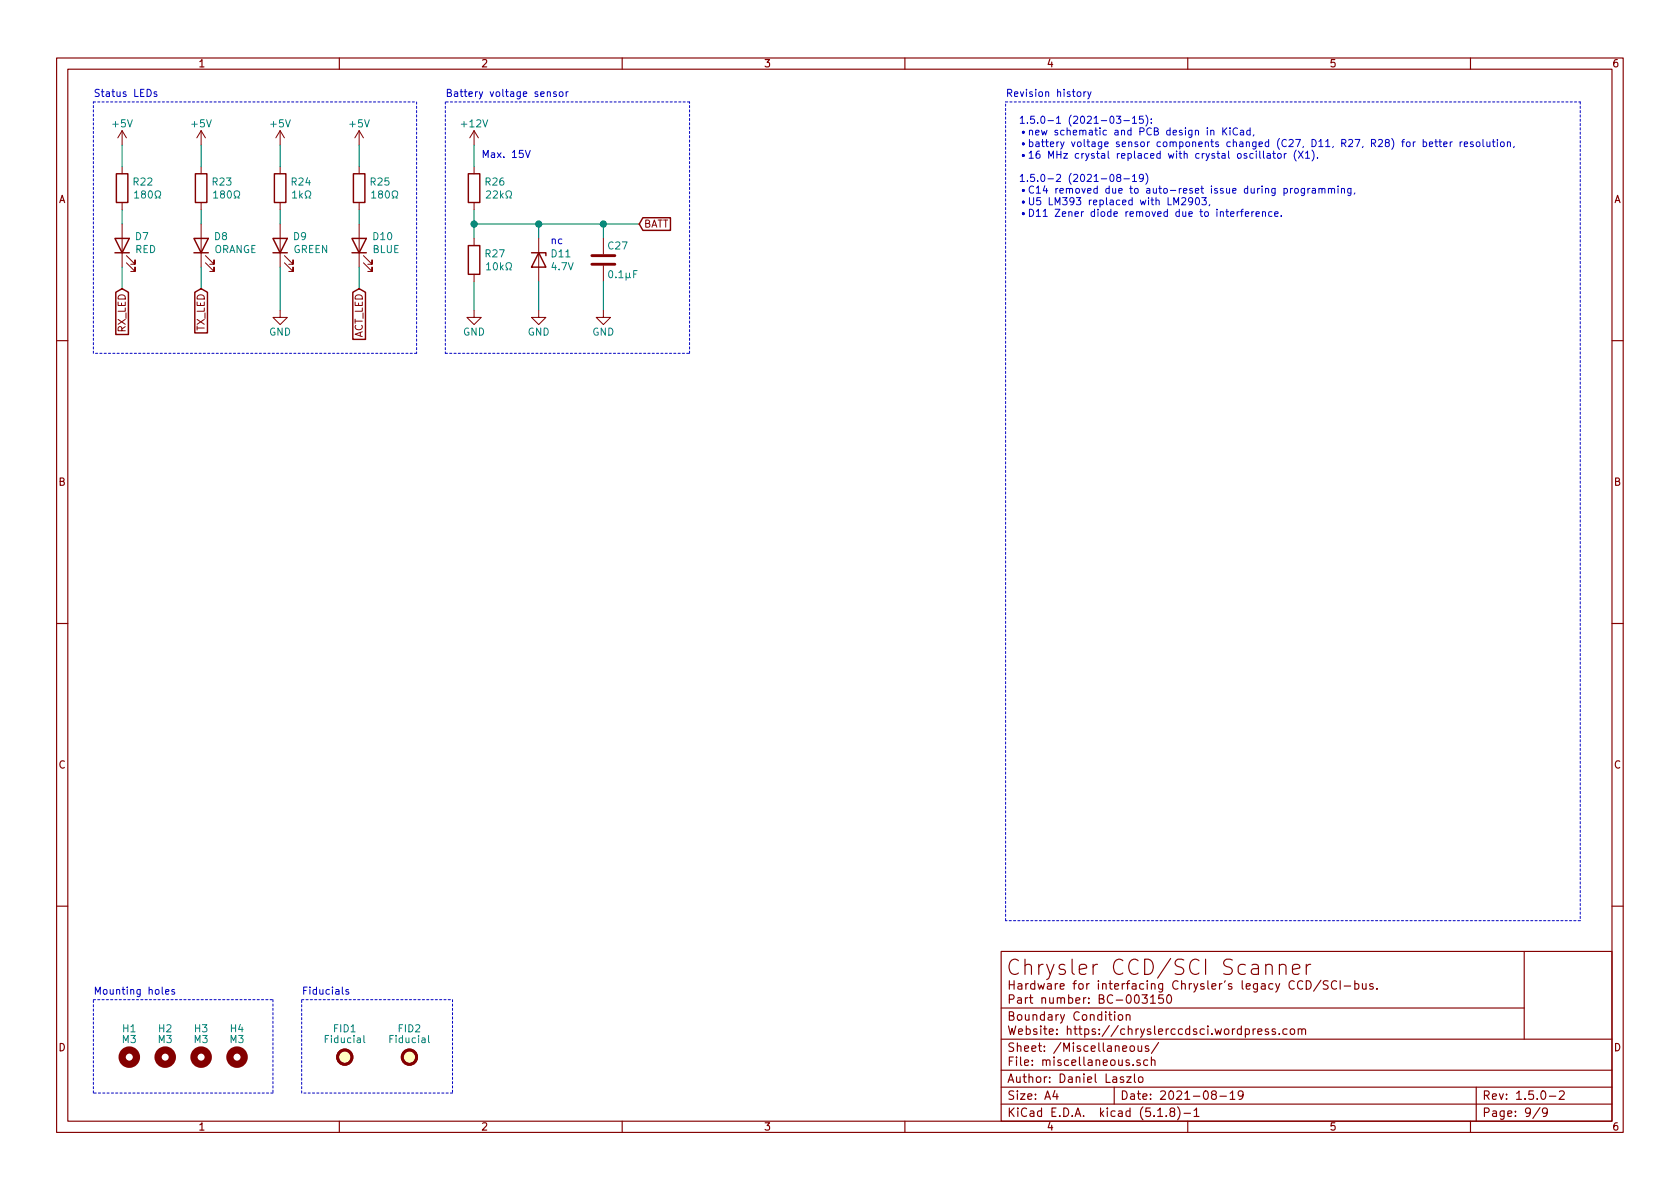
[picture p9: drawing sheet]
<svg xmlns="http://www.w3.org/2000/svg" width="297mm" height="210mm" viewBox="0 0 297 210" stroke-linecap="round" stroke-linejoin="round" font-family="sans-serif">
<g fill="none" stroke="#840000" stroke-width=".2">
<path d="M10 10.3h277v189.9h-277zM12 12.2h273v186.1h-273zM60 10.3v1.9M110 10.3v1.9M160 10.3v1.9M210 10.3v1.9M260 10.3v1.9M10 60.2h2M285 60.2h2M10 110.3h2M285 110.3h2M10 160.2h2"/>
<path d="M177 168.2h108v30.1h-108zM177 178.3h92.5M197.1 178.9v.2M197.1 179.4v1M197.8 179.5l.2-.1 .4 .1v.8l-.2 .1-.4-.1zM199.1 179.5h.1a.37 .37 0 0 1 .6 .1v.8M199.1 179.4v1M201.9 175.9h.9l-.4 .6 .4 .1v.7l-.2 .1-.7-.1M203.4 176.3l.5-.4v1.5M203.4 177.4h.9M205.6 175.9h-.7v.7l.2-.1h.5l.1 .3-.1 .5-.2 .1-.5-.1M206.4 176.1l.2-.2a.81 .81 0 0 1 .6 .6 .81 .81 0 0 1-.3 .8l-.1 .1a.79 .79 0 0 1-.4-1.3z"/>
<path d="M223.8 170.8a.66 .66 0 0 1 1.1 .1v1.4M226.2 170.8a.69 .69 0 0 1 1.2 .1v1.4M226.2 170.5v1.8M228.5 171.4l1.3-.2-.1-.5-.8-.2-.2 .2-.2 .2v1l.2 .3 .2 .1 .8-.1M231 173.4a.76 .76 0 0 1 .8 .8 .76 .76 0 0 1-.8 .7zM231 170.5v1.8M231.7 170.5a.69 .69 0 0 0-.7 .5M233.6 173.3l-1.3 2M234.8 173.5l-.5-.1-.3 .3v.3l.7 .4v.4a.62 .62 0 0 1-.7 0M236.3 173.6a.59 .59 0 0 0-.7 0 .59 .59 0 0 0-.2 .7 .56 .56 0 0 0 .3 .6 .56 .56 0 0 0 .6-.1M237 173.4v1.5M237.7 174.4h1.1"/>
<path d="M239.5 174l.5-.1 .3 .3-.1 .6-.2 .1-.5-.1M239.5 173.4v1.5M240.9 173.9l.1 .9 .3 .1 .2-.1M241.5 173.9v1M242.7 174a.37 .37 0 0 0-.5 .1v.3l.5 .1 .1 .1-.2 .3-.4-.1M243.5 174.8v.1M269.5 168.2v15.6M285 160.2h2M60 198.3v1.9M110 198.3v1.9M160 198.3v1.9M177 195.2h108"/>
<path d="M177 192.2h108M177 189.2h108M177 183.8h108M186.5 192.8l-.3 1.1h.9M186.9 193.4v1M197 192.2v3M198.7 190.5a.37 .37 0 0 0-.6 .1v.2l.6 .2v.1l-.2 .3-.4-.1M199.2 190.4h.8l-.8 1h.8M199.8 185.1l.3-.2 .4 .2v.7l-.2 .1-.5-.1zM200.4 188.3v.1M200.6 189.9v1.3l.2 .2M201.2 184.9l.1 .9 .4 .1 .2-.1"/>
<path d="M201.3 190.5l.3-.1 .4 .1v.8l-.2 .1-.5-.1zM201.6 187.5a.37 .37 0 0 0-.6 .1l.1 .3 .5 .1 .1 .1-.3 .3-.4-.1M201.9 184.9v1M202.9 187.5l-.4-.1-.3 .3 .1 .6 .2 .1 .4-.1M203.1 185a.37 .37 0 0 0-.6 .1l.1 .3 .5 .1v.1l-.2 .3-.4-.1M203.6 187.5a.37 .37 0 0 1 .6 .1v.8M203.6 186.9v1.5M204.7 196.4l.4-.5v1.5M204.7 197.4h.9M204.9 184.3l-1.3 2M206.2 197.3v.1M207.1 196.6l-.2-.3 .1-.3a.48 .48 0 0 1 .6 .1v.4a.52 .52 0 0 0-.7 .2 .52 .52 0 0 0 .1 .7h.4l.2-.1 .1-.4-.3-.3"/>
<path d="M208.2 195.7a1.71 1.71 0 0 1 0 2.3M209.3 196.9h1.2M210 198.3v1.9M211.1 196.4l.5-.5v1.5M211.1 197.4h.9M214.5 193.5l-.3-.2 .1-.2a.48 .48 0 0 1 .6-.1l.2 .2-.2 .3-.5 .1a.48 .48 0 0 0-.1 .7l.2 .1 .5-.1 .1-.5-.3-.3M215.7 193.8h1.1M217.5 193.3l.4-.4v1.5M217.5 194.4h.8M219.8 193.5l-.3 .3h-.3l-.3-.3v-.3l.2-.2 .4-.1 .2 .2a1.13 1.13 0 0 1-.2 1.2l-.4 .1M221.6 181.9v1M222 181.9l-.4 .2v.1"/>
<path d="M222.4 182.4l.7-.1v-.3l-.5-.1-.2 .2 .1 .7h.6M224.3 182l-.4-.1-.2 .2 .1 .3 .5 .1v.3h-.6M225.5 182l-.4-.1-.2 .2 .1 .3 .5 .1v.3h-.6M226.2 182.8v.1M227.6 182l-.5-.1-.3 .3 .1 .6 .2 .1 .5-.1M228.2 182.1l.2-.2 .4 .2v.7l-.2 .1-.4-.1zM229.5 182.1l.3-.2 .3 .1 .1 .9M229.5 181.9v1M230.2 182.1a.36 .36 0 0 1 .3-.2 .36 .36 0 0 1 .3 .2v.8M260 198.3v1.9M261 192.2v6.1M272.3 195.9l-1.3 1.9"/>
<path d="M273.6 196.6l-.3 .3h-.3l-.3-.3v-.4l.2-.2 .4-.1 .2 .2a1.19 1.19 0 0 1-.2 1.3h-.4M273.9 193.8h1.2M275.7 193.1l.2-.2h.4l.3 .4-1 1.1h1"/>
</g>
<g fill="none" stroke="#840000" stroke-width=".25">
<path d="M20.6 30.7h2v5.1h-2zM34.5 30.7h2.1v5.1h-2.1zM48.5 30.7h2v5.1h-2zM62.5 30.7h2v5.1h-2zM82.8 30.7h2v5.1h-2zM113.7 38.5h4.8v2.2h-4.8l-.7-1.1zM20.3 42.2h2.6l-1.3 2.5zM20.3 44.7h2.6M20.5 51.7l1.1-.7 1.1 .7v7.5h-2.2zM34.3 42.2h2.5l-1.2 2.5zM34.3 44.7h2.5M34.4 51.7l1.2-.7 1.1 .7v7.2h-2.3z"/>
<path d="M48.3 42.2h2.5l-1.3 2.5zM48.3 44.7h2.5M62.2 42.2h2.6l-1.3 2.5zM62.2 44.7h2.6M62.4 51.7l1.1-.7 1.1 .7v8.3h-2.2zM82.8 43.4h2v5.1h-2zM94 44.7h2.5v.5M95.2 44.7l1.3 2.5h-2.5z"/>
</g>
<g fill="none" stroke="#840000" stroke-width=".18">
<path d="M21.6 23.1v2.5M21.6 29.5v1.2M21.6 35.8v1.3M21.6 39.6v7.6M21.6 23.1l-.8 1.3M21.6 23.1l.8 1.3M35.6 23.1v2.5M35.6 29.5v1.2M35.6 35.8v1.3M35.6 39.6v7.6M35.6 23.1l-.8 1.3M35.6 23.1l.7 1.3"/>
<path d="M49.5 23.1l-.7 1.3M49.5 23.1v2.5M49.5 29.5v1.2M49.5 35.8v1.3M49.5 39.6v7.6M49.5 23.1l.8 1.3M63.5 23.1v2.5M63.5 29.5v1.2M63.5 35.8v1.3M63.5 39.6v7.6M63.5 23.1l-.8 1.3M63.5 23.1l.8 1.3"/>
<path d="M83.8 23.1v2.5M83.8 29.5v1.2M83.8 35.8v1.3M83.8 23.1l-.7 1.3M83.8 23.1l.8 1.3M22.4 46.5l1.5 1.5v-.8v.8h-.8M22.4 45.2l1.5 1.5v-.7v.7h-.8M36.3 46.5l1.5 1.5v-.8v.8h-.7M36.3 45.2l1.5 1.5v-.7v.7h-.7M49.5 54.9v1.2h1.3l-1.3 1.3-1.2-1.3h1.2M50.3 46.5l1.5 1.5v-.8v.8h-.7M50.3 45.2l1.5 1.5v-.7v.7h-.7"/>
<path d="M64.3 46.5l1.5 1.5v-.8v.8h-.8M64.3 45.2l1.5 1.5v-.7v.7h-.8M83.8 54.9v1.2h1.3l-1.3 1.3-1.3-1.3h1.3M83.8 42.2v1.2M83.8 48.5v1.3M95.2 54.9v1.2h1.3l-1.3 1.3-1.2-1.3h1.2M95.2 42.2v7.6M106.7 54.9v1.2h1.2l-1.2 1.3-1.3-1.3h1.3M106.7 42.2v2.8M106.7 47v2.8"/>
</g>
<g fill="none" stroke="#008484" stroke-width=".18">
<path d="M23.8 34.1l.4-.3v1.2M23.8 35h.7M27.4 35h.3v-.2a.54 .54 0 0 1-.2-.8 .54 .54 0 0 1 .7-.2 .59 .59 0 0 1-.1 1v.2h.3M37.8 34.1l.3-.3v1.2M37.8 35h.7M41.4 35h.3v-.2a.54 .54 0 0 1-.3-.8 .54 .54 0 0 1 .8-.2 .59 .59 0 0 1-.1 1v.2h.3M51.7 34.1l.4-.3v1.2M51.7 35h.8M54 35h.3v-.2a.54 .54 0 0 1-.3-.7 .54 .54 0 0 1 .7-.3 .57 .57 0 0 1-.1 1v.2h.3M65.7 34.1l.4-.3v1.2M65.7 35h.7M69.3 35h.3v-.2a.54 .54 0 0 1-.2-.8 .54 .54 0 0 1 .7-.2 .59 .59 0 0 1-.1 1v.2h.3"/>
<path d="M86 33.9l.5-.1 .2 .3v.2l-.7 .7h.7M89.5 35h.3v-.2a.55 .55 0 0 1-.3-.8 .55 .55 0 0 1 .9-.1v.2a.55 .55 0 0 1-.3 .7v.2h.3M86 46.8l.4-.3v1.2M86 47.7h.7M89.5 47.7h.3v-.2a.55 .55 0 0 1-.3-.8 .55 .55 0 0 1 .9-.1v.2a.55 .55 0 0 1-.3 .7v.2h.3M107.7 48l.2-.2a.69 .69 0 0 1 .4 .7 .69 .69 0 0 1-.4 .6l-.2-.2-.1-.3zM112.6 47.8h-.6v1.3M64.3 183.1v1.1l.2 .2M75.8 183.1v1.1l.1 .2"/>
</g>
<g fill="none" stroke="#840000" stroke-width="1.3">
<circle cx="22.9" cy="186.9" r="1.27"/>
<circle cx="29.2" cy="186.9" r="1.27"/>
<circle cx="35.6" cy="186.9" r="1.27"/>
<circle cx="41.9" cy="186.9" r="1.27"/>
</g>
<g fill="none" stroke="#840000" stroke-width=".51">
<path d="M104.6 46.7h4.1M104.6 45.2h4.1"/>
<circle cx="61" cy="186.9" r="1.27"/>
<circle cx="72.4" cy="186.9" r="1.27"/>
</g>
<g fill="#ffffc2" stroke="#ffffc2" stroke-width=".18">
<circle cx="61" cy="186.9" r="1.27"/>
<circle cx="72.4" cy="186.9" r="1.27"/>
</g>
<g fill="none" stroke="#0000c2" stroke-width=".18" stroke-dasharray=".4 .4">
<path d="M16.5 18h57.2M73.7 18v44.5M78.7 18v44.5M121.9 18h-43.2M177.8 18h101.6M279.4 18v144.8M16.5 62.5v-44.5M73.7 62.5h-57.2M78.7 62.5h43.2M121.9 62.5v-44.5M16.5 176.8h31.8M48.3 176.8v16.5"/>
<path d="M53.3 176.8h26.7M80 176.8v16.5M177.8 162.8v-144.8M279.4 162.8h-101.6M16.5 193.3v-16.5M48.3 193.3h-31.8M53.3 193.3v-16.5M80 193.3h-26.7"/>
</g>
<g fill="none" stroke="#008400" stroke-width=".18">
<path d="M21.6 25.6v3.9M21.6 37.1v2.5M35.6 25.6v3.9M35.6 37.1v2.5M49.5 25.6v3.9M49.5 37.1v2.5M63.5 25.6v3.9M63.5 37.1v2.5M83.8 39.6h29.2M83.8 25.6v3.9M83.8 37.1v5.1M95.2 39.6v2.6"/>
<path d="M106.7 39.6v2.6M21.6 47.2v3.8M35.6 47.2v3.8M49.5 47.2v7.7M63.5 47.2v3.8M83.8 49.8v5.1M95.2 49.8v5.1M106.7 49.8v5.1"/>
</g>
<g fill="none" stroke="#0000c2" stroke-width=".18">
<path d="M27.7 16.3l-.3-.1-.2 .2 .1 .2 .4 .1v.3h-.5M96.8 16.4l.2-.2 .3 .1v.8M98.3 16.3l-.3-.1-.1 .2v.2l.4 .1v.3h-.4M98.9 16.4l.2-.2 .4 .2v.4l-.1 .2-.3 .1-.2-.2zM100.1 16.2v.9M100.5 16.2l-.3 .1-.1 .2M190.5 16.4l.2-.2 .4 .2v.4l-.1 .2-.3 .1-.2-.2zM191.6 16.2v.9M192 16.2l-.4 .3M192.3 16.2l.3 .9M192.9 16.2l-.4 1.2-.2 .1M92.9 26.6l.4 1.3 .5-1.3"/>
<path d="M196.4 31l.1-.2a.69 .69 0 0 1 .5 .7 .69 .69 0 0 1-.5 .6l-.2-.2-.1-.3zM197.4 20.5h.8l-.5 .5 .4 .2v.5l-.2 .1-.5-.1M197.7 31.4l-.3-.3 .3-.3h.2l.2 .2v.3l-.5 .1-.2 .2v.3l.3 .2h.2l.3-.2-.1-.4-.2-.1M198.7 21.3h1M198.7 31.6h1M200.2 20.9l.4-.4v1.3M200.2 31.2l.4-.4v1.3M200.2 21.8h.8M200.2 32.1h.8M202.1 20.5h-.6l-.1 .7 .2-.2 .5 .2v.5l-.2 .1-.5-.1M202.2 31.4l-.3 .2h-.4l-.1-.2 .1-.4 .2-.2h.2l.3 .3a.97 .97 0 0 1-.3 .9l-.4 .1M202.6 20.4a1.47 1.47 0 0 1 0 1.9"/>
<path d="M202.6 30.7a1.47 1.47 0 0 1 0 1.9M203.6 21.7v.1M203.6 21v.2M206.5 34.9v1.3h.6M207.5 36.2v-1.3l.5 1 .4-1v1.3M208.9 35.1l.5-.2 .3 .4-.1 .2-.7 .7h.8M210.9 35.5l-.3 .2h-.3l-.2-.2v-.3l.3-.3h.2l.3 .3a.97 .97 0 0 1-.3 1h-.3M211.5 35.1l.2-.2a.67 .67 0 0 1 .4 .7 .67 .67 0 0 1-.4 .6l-.3-.2v-.3zM212.5 34.9h.8l-.4 .5 .3 .2v.6h-.5l-.2-.1M213.5 22.6v.1M213.5 23v.9M213.9 36.2l-.1 .2"/>
<path d="M214.1 23.2l.1-.2 .4 .1v.8M214.1 23v.9M216.2 22.6v1.3M216.4 23.2l.5 .7M216.7 37.4h.5M216.9 37v1.1l.3 .2M216.9 22.6l-.7 .7M217.5 22.6v.1M217.5 23v.9M217.6 37.8l.6-.1-.1-.2-.3-.1-.2 .2 .1 .6h.4M218.7 37.4v.9M218.8 22.7a.6 .6 0 0 0-.8 .4 .6 .6 0 0 0 .5 .8l.3-.2"/>
<path d="M219.1 37.4l-.3 .1-.1 .2M219.3 23.1h.5l.1 .8M219.3 37.4h.5M219.8 37l-.3 .2v1.1M219.9 23.3l-.4 .1-.2 .2v.2h.6M220.2 37.8l.6-.1-.1-.2-.3-.1-.2 .2v.6h.5M221 23.1l-.3-.1-.3 .3 .1 .5h.5M221 22.6v1.3M221.3 37.4v.9M221.6 27.2l-.4-.1-.2 .3 .1 .5h.5M221.7 23.8l-.1 .2M221.7 37.4l-.4 .3"/>
<path d="M222.1 37.8l.6-.1-.1-.2-.4-.1-.1 .2v.6h.5M222.1 27.1v.9M222.7 26.7v1.1l.2 .2M223.2 37.6l.2-.2 .3 .1v.8M223.2 37.4v.9M223.4 26.7v1.1l.2 .2M224.1 27.2h.4l.1 .8M224.6 27.5h-.4l-.2 .2 .1 .2h.5M224.9 37.5l-.4-.1-.2 .3 .1 .5h.5M225 27.1h.5M225.2 26.7v1.1l.3 .2M225.4 37.8l.6-.1-.1-.2-.3-.1-.2 .2 .1 .6h.4"/>
<path d="M226 27.2l.3-.1 .2 .3-.1 .5-.3 .1-.2-.1zM226.5 38.1v.2M227 33.4l.4-.1 .2 .2-.1 .6h-.5M227 33.3v1.3M227.1 27.1v.9M227.4 27.1l-.3 .3M228.2 33.3v.9M228.5 33.3l-.3 .2M229 33.4l.3-.1 .3 .2-.2 .6-.3 .1-.1-.2zM229.2 26.5a1.47 1.47 0 0 0 0 2M229.6 26.7l.8 1.3M230.4 26.7l-.8 1.3"/>
<path d="M230.7 33.3v1l-.3 .3-.3-.1M230.7 33.4l-.4-.1-.3 .2 .2 .6h.5M230.8 27.1l.4-.4v1.3M230.8 28h.7M231.2 33.3v.9M231.6 33.3l-.4 .2M232 26.5a1.47 1.47 0 0 1 0 2M232 33.4h.5l.1 .8M232.6 33.6l-.4 .1-.2 .2v.2h.6M232.9 27.9v.1M233.2 33.4l.2-.1 .3 .1v.8M233.2 33.3v.9"/>
<path d="M233.7 33.5l.2-.2 .3 .1 .1 .8M234.9 33.4l.2-.1 .3 .1v.8M234.9 33.3v.9M235.4 33.5l.2-.2 .3 .1 .1 .8M236.6 32.9v.1M236.6 33.3v.9M237.2 33.4l.2-.1 .3 .1v.8M237.2 33.3v.9M238.9 33.3l-.1 1.2-.2 .1-.3-.1M238.9 33.4l-.4-.1-.2 .2 .1 .6h.5M239.5 34.1l-.1 .2M248.8 25.1h.3l.2 .1-.1 .7h-.3l-.2-.2z"/>
<path d="M249.9 25.1v.8M250.2 25.1l-.3 .2M251.6 25.1h.4l.2 .2-.1 .6h-.5M251.6 24.7v1.2M252.7 25.5l.6-.1v-.3h-.4l-.2 .2 .1 .6h.5M253.7 25.1h.5M253.9 24.7v1l.3 .2M254.4 25.1h.5M254.6 24.7v1l.3 .2M255.3 25.5l.6-.1-.1-.3h-.4l-.1 .2v.6h.5M256.4 25.1v.8M256.8 25.1l-.4 .2"/>
<path d="M258.2 25.1v.8M258.5 25.1l-.3 .2M258.9 25.5l.6-.1-.1-.3h-.3l-.2 .2 .1 .6h.4M260.5 25.1h-.4l-.1 .2v.1l.5 .2v.3h-.5M261.1 25.2l.1-.1 .4 .1 .1 .5-.2 .2h-.3l-.1-.1zM262.2 24.7v1l.2 .2M262.9 25.1v.8h.3l.2-.1M263.4 25.1v.8M263.9 25.1h.4M264 24.7v1l.3 .2M264.7 24.7v.1M264.7 25.1v.8"/>
<path d="M265.4 25.2l.1-.1 .4 .1 .1 .5-.2 .2h-.3l-.1-.1zM266.5 25.2l.2-.1h.3l.1 .8M266.5 25.1v.8M267.7 25.9l-.1 .2M29.3 175.4l.6-.1-.1-.3h-.3l-.2 .2v.6h.5M30.8 175h-.2l-.2 .2v.1l.4 .2v.3h-.4M61.6 175h-.3l-.2 .2 .1 .1 .4 .2v.3h-.5"/>
</g>
<g fill="#008400" stroke="#008400" stroke-width=".25">
<circle cx="95.3" cy="39.6" r=".51"/>
<circle cx="83.8" cy="39.6" r=".51"/>
<circle cx="106.7" cy="39.6" r=".51"/>
</g>
<text font-size="3.7" fill="#840000" x="177.8" y="172.5">Chrysler CCD/SCI Scanner</text>
<g font-size="2.1" fill="#840000">
<text x="178" y="177.5">Part number: BC-003150</text>
<text x="178" y="175">Hardware for interfacing Chrysler's legacy CCD/SCI-bus.</text>
<text x="178" y="186">Sheet: /Miscellaneous/</text>
<text x="178" y="180.5">Boundary Condition</text>
<text x="178" y="183">Website: https://chryslerccdsci.wordpress.com</text>
<text x="178" y="188.5">File: miscellaneous.sch</text>
<text x="178" y="191.5">Author: Daniel Laszlo</text>
<text x="178" y="197.5">KiCad E.D.A. kicad (5.1.8)-1</text>
<text x="178" y="194.5">Size: A4</text>
<text x="198" y="194.5">Date: 2021-08-19</text>
<text x="262" y="194.5">Rev: 1.5.0-2</text>
<text x="262" y="197.5">Page: 9/9</text>
</g>
<g font-size="1.8" fill="#840000">
<text x="35" y="11.9">1</text>
<text x="85" y="11.9">2</text>
<text x="135" y="11.9">3</text>
<text x="185" y="11.9">4</text>
<text x="235" y="11.9">5</text>
<text x="285" y="11.9">6</text>
<text x="10.4" y="35.9">A</text>
<text x="285.4" y="35.9">A</text>
<text x="113.8" y="40.3">BATT</text>
<text x="22.2" y="58.8" transform="rotate(-90 22.2 58.8)">RX_LED</text>
<text x="36.2" y="58.6" transform="rotate(-90 36.2 58.6)">TX_LED</text>
<text x="64.1" y="60" transform="rotate(-90 64.1 60)">ACT_LED</text>
<text x="10.4" y="85.9">B</text>
<text x="285.4" y="85.9">B</text>
<text x="10.4" y="135.9">C</text>
<text x="285.4" y="135.9">C</text>
<text x="10.4" y="185.9">D</text>
<text x="285.4" y="185.9">D</text>
<text x="35" y="199.9">1</text>
<text x="85" y="199.9">2</text>
<text x="135" y="199.9">3</text>
<text x="185" y="199.9">4</text>
<text x="235" y="199.9">5</text>
<text x="285" y="199.9">6</text>
</g>
<g font-size="1.8" fill="#0000c2">
<text x="16.5" y="17.1">Status LEDs</text>
<text x="78.7" y="17.1">Battery voltage sensor</text>
<text x="177.8" y="17.1">Revision history</text>
<text x="180.1" y="21.9">1.5.0-1 (2021-03-15):</text>
<text x="180.1" y="23.9">new schematic and PCB design in KiCad,</text>
<text x="85.1" y="27.9">Max. 15V</text>
<text x="180.1" y="26">battery voltage sensor components changed (C27, D11, R27, R28) for better resolution,</text>
<text x="180.1" y="28.1">16 MHz crystal replaced with crystal oscillator (X1).</text>
<text x="180.1" y="32.2">1.5.0-2 (2021-08-19)</text>
<text x="180.1" y="34.2">C14 removed due to auto-reset issue during programming,</text>
<text x="180.1" y="36.3">U5 LM393 replaced with LM2903,</text>
<text x="180.1" y="38.3">D11 Zener diode removed due to interference.</text>
<text x="97.3" y="43.2">nc</text>
<text x="16.5" y="175.9">Mounting holes</text>
<text x="53.3" y="175.9">Fiducials</text>
</g>
<g font-size="1.8" fill="#008484">
<text x="20" y="22.5">+5V</text>
<text x="34" y="22.5">+5V</text>
<text x="47.9" y="22.5">+5V</text>
<text x="61.9" y="22.5">+5V</text>
<text x="81.7" y="22.5">+12V</text>
<text x="23.6" y="32.8">R22</text>
<text x="24.6" y="35.1">180</text>
<text x="37.6" y="32.8">R23</text>
<text x="38.6" y="35.1">180</text>
<text x="51.6" y="32.8">R24</text>
<text x="52.4" y="35.1">1k</text>
<text x="65.6" y="32.8">R25</text>
<text x="66.5" y="35.1">180</text>
<text x="85.9" y="32.8">R26</text>
<text x="86.8" y="35.1">22k</text>
<text x="23.9" y="44.7">RED</text>
<text x="24" y="42.5">D7</text>
<text x="37.8" y="44.7">ORANGE</text>
<text x="37.9" y="42.5">D8</text>
<text x="51.8" y="44.7">GREEN</text>
<text x="51.9" y="42.5">D9</text>
<text x="65.9" y="44.7">BLUE</text>
<text x="66" y="42.5">D10</text>
<text x="85.9" y="45.5">R27</text>
<text x="86.8" y="47.8">10k</text>
<text x="97.6" y="45.5">D11</text>
<text x="97.6" y="47.8">4.7V</text>
<text x="107.6" y="44.1">C27</text>
<text x="108.4" y="49.2">0.1F</text>
<text x="47.6" y="59.4">GND</text>
<text x="81.9" y="59.4">GND</text>
<text x="93.3" y="59.4">GND</text>
<text x="104.7" y="59.4">GND</text>
<text x="21.6" y="184.4">M3</text>
<text x="21.7" y="182.5">H1</text>
<text x="28" y="184.4">M3</text>
<text x="28.1" y="182.5">H2</text>
<text x="34.3" y="184.4">M3</text>
<text x="34.4" y="182.5">H3</text>
<text x="40.7" y="184.4">M3</text>
<text x="40.8" y="182.5">H4</text>
<text x="57.6" y="184.4">Fiducial</text>
<text x="59.1" y="182.5">FID1</text>
<text x="69.1" y="184.4">Fiducial</text>
<text x="70.5" y="182.5">FID2</text>
</g>
</svg>
